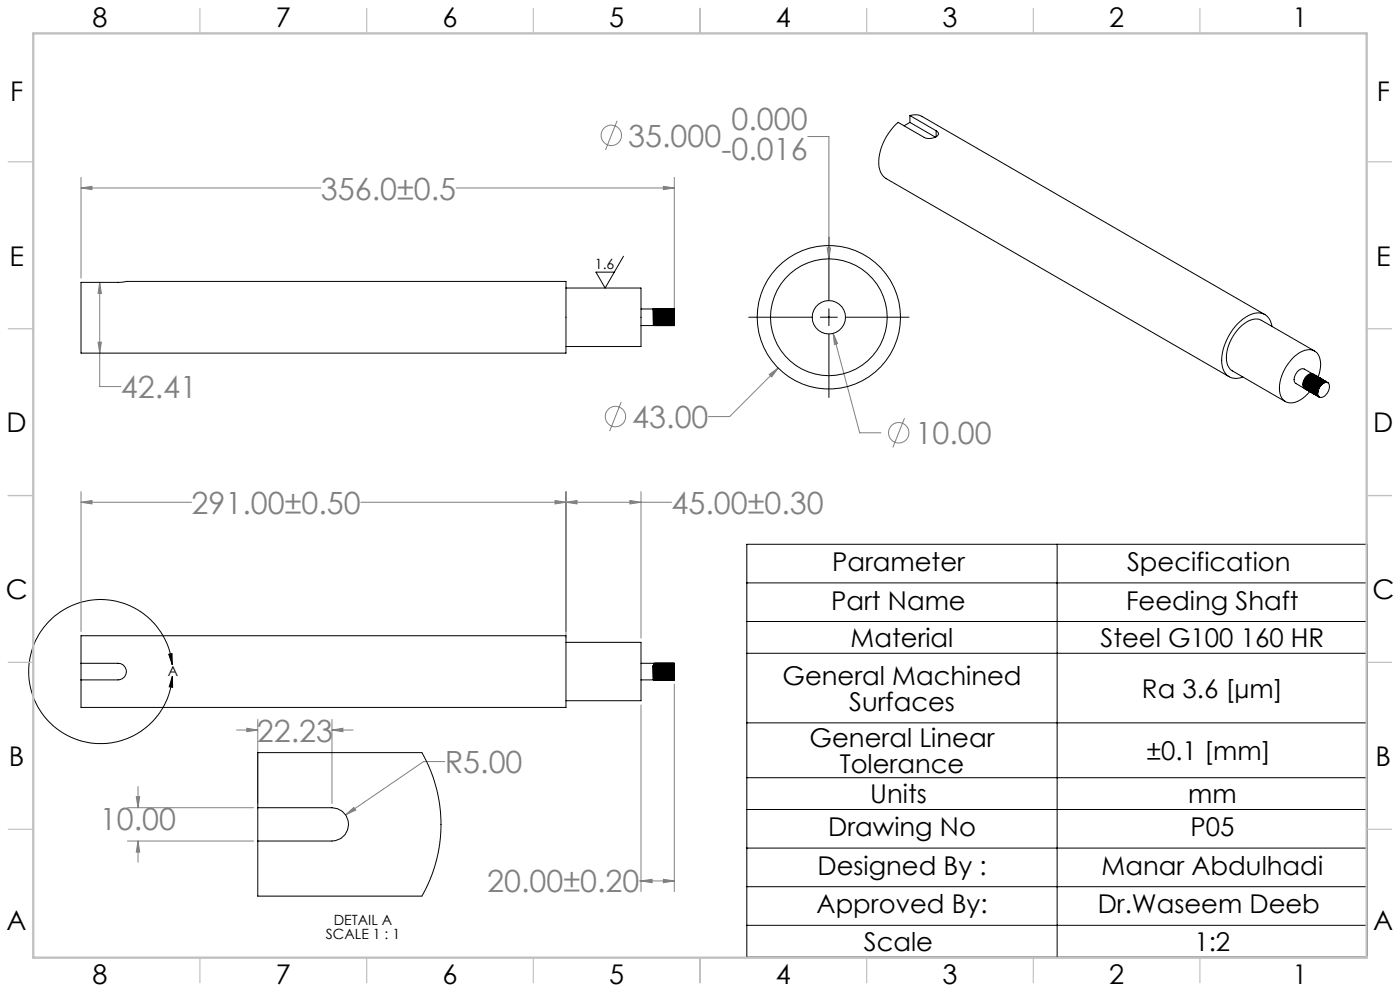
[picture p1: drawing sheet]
<svg xmlns="http://www.w3.org/2000/svg" width="420mm" height="297mm" viewBox="0 0 420 297" stroke-linecap="round" stroke-linejoin="round" font-family="sans-serif">
<g fill="none" stroke="#808080" stroke-width=".3">
<path d="M185.1 36.2l-3.5 8.7M24.3 56.3l3.3-.5v1zM24.3 53.2v30.2M24.3 56.3h71.9M136.8 56.3h65.5M199 55.8l3.3 .5-3.3 .5zM202.3 53.2v40.6M242.3 40.9h6.4v36.7M248.1 74.3h1.1l-.5 3.3zM29.9 84.6l.5 3.3h-1zM29.9 84.6v31.2h6.4M249.9 99.9l1.4 3.1-1 .3z"/>
<path d="M249.9 99.9l8 29.8h6.4M29.4 102.5h1l-.5 3.3zM230.8 112.3l2.7-2-2 2.7zM233.5 110.3l-14.6 14.5h-6.4M186.4 120.5l-3.5 8.7M271.4 125.3l-3.5 8.8M24.3 150.5l3.3-.5v1zM24.3 147.4v41.9M24.3 150.5h33.2M108.2 150.5h93.3M166.5 150l3.3 .5-3.3 .5zM169.8 150.5l3.3-.5v1z"/>
<path d="M169.8 147.4v43.8M189 150l3.3 .5-3.3 .5zM192.3 147.4v43.8M71 218.8h6.3M74 218.3l3.3 .5-3.3 .5zM77.3 215.6v25.2M99.6 218.8l3.3-.5v1zM99.6 215.6v25.2M99.6 218.8h6.3M192.3 211.3v55.9M202.3 205v62.2M40.9 238.8h1l-.5 3.3z"/>
<path d="M41.4 235.7v6.4M133.4 228.2h-6.3l-23.4 16M38.2 242.1h37.9M38.2 252.1h37.9M41.4 252.1l.5 3.3h-1zM41.4 252.1v6.3M103.7 244.2l2.5-2.2 .5 .8zM191.8 264h10.5M192.3 264l3.3-.5v1zM199 263.5l3.3 .5-3.3 .5z"/>
<circle cx="183.4" cy="40.6" r="3.1"/>
<circle cx="184.6" cy="124.9" r="3.1"/>
<circle cx="269.6" cy="129.7" r="3.1"/>
</g>
<g fill="none" stroke="#000" stroke-width=".3">
<path d="M187 76.8l-5.5 9.5-2.7-4.7h5.5M248.7 71v19M224.6 95.1h19M246.1 95.1h5.1M248.7 92.5v5.1M253.8 95.1h18.9M248.7 100.2v18.9M224 163.1h186.2v123.7h-186.2zM224 174.7h186.2M317.1 163.1v123.7M50.6 196.1l1-.2 .1 3.3zM51.7 199.2a21.6 21.6 0 0 0-33-16.3 21.6 21.6 0 0 0 .4 36.8 21.6 21.6 0 0 0 32.6-17.1"/>
<path d="M224 186.3h186.2M224 195.8h186.2M51.7 202.6l.1 3.4-1-.2zM224 216.6h186.2M224 233.1h186.2M224 242.6h186.2M224 254.2h186.2M224 265.7h186.2M224 277.3h186.2"/>
</g>
<g fill="none" stroke="#c0c0c0" stroke-width=".35">
<path d="M60 2.5v7.5M110 2.5v7.5M160 2.5v7.5M210 2.5v7.5M260 2.5v7.5M310 2.5v7.5M360 2.5v7.5M2.5 48.5h7.5M410 48.5h7.5M2.5 98.5h7.5M410 98.5h7.5M2.5 148.5h7.5"/>
<path d="M410 148.5h7.5M2.5 198.5h7.5M410 198.5h7.5M2.5 248.5h7.5M410 248.5h7.5M60 287v7.5M110 287v7.5M160 287v7.5M210 287v7.5M260 287v7.5M310 287v7.5M360 287v7.5"/>
</g>
<path d="M10 10h400v277h-400z" fill="none" stroke="#c0c0c0" stroke-width=".7"/>
<path d="M50.6 196.1l1-.2 .1 3.3zM51.7 202.6l.1 3.4-1-.2z" fill="#000"/>
<path d="M24.3 56.3l3.3-.5v1zM199 55.8l3.3 .5-3.3 .5zM29.4 102.5h1l-.5 3.3zM29.9 84.6l.5 3.3h-1zM230.8 112.3l.7 .7 2-2.7zM248.1 74.3l.6 3.3 .5-3.3zM249.9 99.9l.4 3.4 1-.3zM166.5 150l3.3 .5-3.3 .5zM24.3 150.5l3.3-.5v1zM189 150l3.3 .5-3.3 .5zM169.8 150.5l3.3-.5v1zM199 263.5l3.3 .5-3.3 .5zM192.3 264l3.3-.5v1zM40.9 238.8h1l-.5 3.3zM41.4 252.1l.5 3.3h-1zM99.6 218.8l3.3-.5v1zM74 218.3l3.3 .5-3.3 .5zM103.7 244.2l3-1.4-.5-.8z" fill="#808080"/>
<g fill="none" stroke="#000" stroke-width=".3">
<path d="M273 34.6l.8-.1a4.1 4.1 0 0 1 2.8 .4l102.9 59.4M273 34.6l7.8 4.6M273 36.7l-1.8 1M273 36.7l7.6 4.4M273 34.6v2.1M280.8 39.2l.8 .7a2.47 2.47 0 0 1-3 1.6l-1.3-.3-7.8-4.5a16.3 16.3 0 0 0-5.8 13.3l.2 .8a4.5 4.5 0 0 0 1.9 2.7l102.9 59.4M280.8 39.2v1.8M24.3 84.6h11.7l1.9-.3h131.9v21.5h-145.5zM169.8 86.3h22.5v17.6h-22.5M192.3 97.6h3.7M192.3 92.6h3.6M195.9 92.6l.1 .1"/>
<path d="M195.9 92.6l.1 5M196 92.7v4.9M196 92.7l.1 4.9M196 92.6v.1M196.1 92.6h.1M196.1 92.6l.1 5M196.1 92.6v5M196.1 97.6h.1M196.2 92.6l.1 5M196.2 92.6h.1M196.3 92.6v5M196.3 92.6l.1 4.9"/>
<path d="M196.3 97.6h.1M196.4 92.6v4.9M196.4 97.5l-.1 .1M196.4 92.6h.1M196.4 92.6l.1 5M196.4 97.5l.1 .1M196.5 97.6h.1M196.5 92.6l.1 5M196.5 92.6h.1M196.6 92.6v5M196.6 92.6l.1 4.9M196.6 97.6h.1"/>
<path d="M196.7 92.6v4.9M196.7 97.5l-.1 .1M196.7 92.6h.1M196.7 92.6l.1 5M196.7 97.5l.1 .1M196.7 92.6l.1 .1M196.8 92.7l.1 4.8M196.8 97.6h.1M196.9 97.5l-.1 .1M196.9 92.6l-.1 .1M196.9 92.6l.1 5M196.9 92.6h.1"/>
<path d="M196.9 97.5l.1 .1M196.9 92.7l.1 4.8M196.9 92.6v.1M197 97.6h.1M197 92.7l.1 4.8M197 92.6v.1M197 97.5v.1M197 92.6h.1M197 92.6l.1 5M197.1 97.5v.1M197.1 92.6v.1M197.1 92.7l.1 4.8"/>
<path d="M197.1 97.6h.1M197.2 97.5l-.1 .1M197.2 92.6l-.1 .1M197.2 92.6l.1 5M197.2 92.6h.1M197.2 97.5l.1 .1M197.2 92.7l.1 4.9M197.2 92.6v.1M197.3 92.7l.1 4.9M197.3 97.6h.1M197.3 92.6v.1M197.3 92.6h.1"/>
<path d="M197.3 92.6l.1 5M197.4 92.6v5M197.4 97.6h.1M197.5 92.6l.1 5M197.5 92.6h.1M197.6 92.6v5M197.6 97.6h.1M197.6 92.6l.1 5M197.7 92.6h.1M197.7 92.6l.1 5M197.7 92.6v5M197.7 97.6h.1"/>
<path d="M197.8 92.6l.1 5M197.8 92.6h.1M197.9 92.6l.1 4.9M197.9 97.6h.1M198 97.5l-.1 .1M198 92.6h.1M198 92.6l.1 5M198 92.6v5M198 97.5v.1M198 92.6v.1M198 92.7l.1 4.8M198 97.6h.1"/>
<path d="M198.1 92.7l.1 4.8M198.1 97.5v.1M198.1 92.6v.1M198.1 92.6l.1 5M198.1 92.6h.1M198.2 97.5v.1M198.2 92.6v5M198.2 92.7h.1M198.2 92.7l.1 4.8M198.2 97.6h.1M198.3 97.5l-.1 .1M198.3 92.6h.1"/>
<path d="M198.3 92.6l.1 5M198.3 97.5l.1 .1M198.3 92.6l.1 .1M198.4 92.7v4.8M198.4 97.6h.1M198.4 92.7l.1 4.8M198.4 97.5v.1M198.4 92.6v.1M198.4 92.6l.1 5M198.4 92.6h.1M198.5 97.5v.1M198.5 92.6v5"/>
<path d="M198.5 92.7v4.9M198.5 92.6v.1M198.5 92.7l.2 4.9M198.5 97.6h.1M198.6 92.6l-.1 .1M198.6 92.6h.1M198.6 92.6l.1 5M198.7 97.6h.1M198.8 92.6l.1 5M198.8 92.6h.1M198.8 92.7l.1 4.9M198.8 92.6v.1"/>
<path d="M198.9 92.7l.1 4.9M198.9 97.6h.1M198.9 92.6v.1M198.9 92.6h.1M198.9 92.6l.1 5M199 92.6v5M199 97.6h.1M199.1 92.6l.1 5M199.1 92.6h.1M199.1 92.6l.1 4.9M199.2 97.6h.1M199.2 92.6l.1 4.9"/>
<path d="M199.2 97.5v.1M199.2 92.6h.1M199.2 92.6l.2 5M199.2 92.6l.1 5M199.3 97.5v.1M199.3 92.6v.1M199.3 92.7l.1 4.8M199.3 97.6h.1M199.4 92.7v4.8M199.4 97.5v.1M199.4 92.6v.1M199.4 92.6l.1 5"/>
<path d="M199.4 92.6h.1M199.4 97.5l.1 .1M199.5 92.6l.1 4.9M199.5 97.6h.1M199.6 97.5l-.1 .1M199.6 92.6h.1M199.6 92.6l.1 5M199.6 92.6v5M199.6 97.5v.1M199.6 92.6v.1M199.6 92.7l.1 4.8M199.6 97.6h.1"/>
<path d="M199.7 92.7v4.8M199.7 97.5v.1M199.7 92.6v.1M199.7 92.6l.1 5M199.7 92.6h.1M199.7 97.5l.1 .1M199.8 92.7v4.9M199.8 92.6v.1M199.8 92.7l.2 4.9M199.8 97.6h.1M199.9 92.6h.1M199.9 92.6l.1 5"/>
<path d="M199.9 92.6l.1 4.9M200 97.6h.1M200 97.5v.1M200 92.6l.1 4.9M200 92.6l.1 5M200 92.6h.1M200.1 97.5v.1M200.1 92.6v5M200.1 92.7v4.9M200.1 92.6v.1M200.1 92.7l.2 4.9M200.1 97.6h.1"/>
<path d="M200.2 92.6l-.1 .1M200.2 92.6h.1M200.2 92.6l.1 5M200.3 97.6h.1M200.3 92.6l.1 5M200.3 92.6h.1M200.4 92.6v5M200.4 92.6l.1 4.9M200.4 97.6h.1M200.5 92.6l.1 4.9M200.5 97.5l-.1 .1M200.5 92.6h.1"/>
<path d="M200.5 92.6l.1 5M200.6 97.5v.1M200.6 92.6v.1M200.6 92.7v4.9M200.6 97.6h.1M200.6 92.7l.2 4.9M200.7 92.6l-.1 .1M200.7 92.6l.1 5M200.7 92.6h.1M200.7 92.6l.1 4.9M200.8 97.6h.1M200.8 92.6l.1 .1"/>
<path d="M200.8 97.5v.1M200.8 92.6l.1 4.9M200.8 92.6h.1M200.8 92.6l.1 5M200.9 97.5v.1M200.9 92.7l.1 4.8M200.9 97.6h.1M201 97.5l-.1 .1M201 92.6l-.1 .1M201 92.6l.1 5M201 92.6h.1M201 92.6v.1"/>
<path d="M201 97.5l.1 .1M201 92.7l.1 4.9M201.1 92.7l.1 4.9M201.1 97.6h.1M201.2 92.6v.1M201.2 92.6l-.1 .1M201.2 92.6h.1M201.2 92.6l.1 5M201.2 92.6v5M201.2 92.7l.1 4.8M201.2 97.6h.1M201.3 92.7v4.8"/>
<path d="M201.3 97.5v.1M201.3 92.6v.1M201.3 92.6l.1 5M201.3 92.6h.1M201.3 92.6l.1 .1M201.3 97.5l.1 .1M201.4 92.7v4.9M201.4 92.7l.1 4.9M201.4 97.6h.1M201.5 92.6l.1 5M201.5 92.6l-.1 .1M201.5 92.6h.1"/>
<path d="M201.5 92.6v5M201.5 97.6h.1M201.6 92.6l.1 5M201.6 92.6h.1M201.6 92.6l.2 4.9M201.7 97.6h.1M201.8 92.6l.1 5M201.8 97.5l-.1 .1M201.8 92.6v4.9M201.8 92.6h.1M201.8 97.5l.1 .1M201.9 97.6h.1"/>
<path d="M201.9 92.6l.1 5M201.9 92.6h.1M202 92.6l.1 4.9M202 92.6v5M202 97.6h.1M202.1 97.5l-.1 .1M202.1 92.6l.1 .1M202.1 92.6v4.9M202.1 92.6h.1M202.1 92.6l.1 2.5M202.1 92.6l.1 5M202.1 97.5l.1 .1"/>
<path d="M202.2 92.7v2.4M202.2 95.1h.1M202.2 92.6v.1M202.2 92.6l.1 2.5M202.2 92.6h.1M202.3 92.6v2.5M202.3 95.1l-.1 2.5M381.6 97.8a4.2 4.2 0 0 0-6.3-3.6 15.9 15.9 0 0 0-8.6 15.5 4.2 4.2 0 0 0 6.2 3.3M391.7 116.6h.1M391.8 116.7h.1M392 116.8h.1M392.1 116.9h.1"/>
<path d="M392.4 117h.1M392.5 117.1h.1M392.7 117.2h.1M392.8 117.3h.1M392.9 117.3v.1M393 117.4h.1M393.1 117.5h.1M393.4 117.6h.1M393.5 117.7h.1M393.6 117.7v.1M393.7 112l.2 .1-2.6-1.5a2.91 2.91 0 0 0-3.1 3.2l.4 1.1 2.8 1.5a2.96 2.96 0 0 1 1.6-4.4l.8 .1M393.8 117.9h.1"/>
<path d="M393.9 112.2a2.63 2.63 0 0 0-2.9 2.4l.1 1.5 .3 .4M394 112.2h.1M394 112.3a2.51 2.51 0 0 0-2.8 2.4v1.4l.4 .5M394.1 118h.1M394.1 112.3a2.51 2.51 0 0 0-2.8 2.5v1.4l.4 .4M394.1 112.3h.1M394.2 118.1h.1M394.2 112.4l-.2-.1a3.2 3.2 0 0 0-2.6 3.9l.4 .5M394.2 112.3l.1 .1M394.3 118.1h.1M394.3 112.4a2.62 2.62 0 0 0-2.8 2.5v1.4l.4 .5M394.3 112.4h.1"/>
<path d="M394.4 105.2l-15.9-9.2a4.6 4.6 0 0 0-5.2 .9 13 13 0 0 0-5.2 11.9 3.7 3.7 0 0 0 1.6 2.4l15.9 9.2M394.5 112.5h.1M394.5 112.5a2.63 2.63 0 0 0-2.9 2.4l.1 1.5 .3 .4M394.5 118.2h.1M394.6 112.5h.1M394.6 112.6a2.58 2.58 0 0 0-2.9 2.4l.1 1.4 .3 .5M394.6 118.3h.1M394.7 112.6h.1M394.7 112.6a2.51 2.51 0 0 0-2.9 2.5l.1 1.4 .4 .4M394.7 118.4h.1M394.8 112.7l-.2-.1a3.2 3.2 0 0 0-2.6 4l.4 .4M394.8 112.7h.1"/>
<path d="M394.8 118.5h.1M394.9 112.8l-.2-.2a3.2 3.2 0 0 0-2.6 4l.4 .5M394.9 112.7h.1M395 112.8a2.62 2.62 0 0 0-2.9 2.4l.1 1.5 .4 .5M395 112.8h.1M395.1 112.9h.1M395.1 112.9a2.63 2.63 0 0 0-2.8 2.4v1.5l.4 .4M395.1 118.6h.1M395.2 117.8l.1 .7 .5 .5M395.2 117.8l.1 .1M395.3 112.9h.1M395.3 113a2.58 2.58 0 0 0-2.9 2.4v1.4l.4 .5"/>
<path d="M395.3 118.7h.1M395.4 118.8h.1M395.4 113.1a7.5 7.5 0 0 0-.3-7.3 4 4 0 0 0-5.1-.2 13.1 13.1 0 0 0-6 12.4 3.4 3.4 0 0 0 5.3 2.3l1.4-.9 2.2-2M395.5 113.1l-.2-.1a3.2 3.2 0 0 0-2.7 4l.4 .4M395.5 118.8h.1M395.5 113.1l-.1-.1a2.51 2.51 0 0 0-2.9 2.5v1.4l.4 .5M395.6 113.2l-.2-.2a3.2 3.2 0 0 0-2.7 4l.5 .5M395.6 113.1h.1M395.6 118.9h.1M395.7 113.2h.1M395.7 113.2a2.63 2.63 0 0 0-2.9 2.5l.1 1.4 .3 .4M395.8 113.2h.1"/>
<path d="M395.8 113.3a2.58 2.58 0 0 0-2.8 2.4v1.5l.4 .4M395.9 113.3h.1M395.9 113.3a2.58 2.58 0 0 0-2.8 2.5v1.4l.4 .5M396.1 113.4l-.3-.1a3.2 3.2 0 0 0-2.6 4l.4 .5M396.1 113.5l-.2-.2a3.2 3.2 0 0 0-2.6 4.1l.4 .4M396.1 113.4h.1M396.2 113.6l-.2-.2a3.2 3.2 0 0 0-2.5 4l.3 .5M396.3 113.5h.1M396.3 115.5l.4-.4a1.22 1.22 0 0 1 1.6-.4 1.22 1.22 0 0 1 .5 1.6 3.1 3.1 0 0 1-2.8 2.8 2.17 2.17 0 0 1 0-3.2zM396.4 113.6a2.63 2.63 0 0 0-2.9 2.5l.1 1.4 .3 .4M396.5 113.6h.1M396.5 113.7a2.58 2.58 0 0 0-2.9 2.4l.1 1.4 .4 .5"/>
<path d="M396.6 113.7a2.58 2.58 0 0 0-2.9 2.5l.1 1.4 .4 .5M396.6 113.7h.1M396.7 113.8a2.89 2.89 0 0 0-2.8 3.9l.4 .4M396.8 113.9l-.2-.2a3.2 3.2 0 0 0-2.6 4.1l.4 .4M396.8 113.8h.1M396.9 113.9a2.56 2.56 0 0 0-2.8 2.5v1.4l.4 .4M397.1 113.9v.1a2.58 2.58 0 0 0-2.9 2.4v1.5l.4 .4M397.1 114.8a3.9 3.9 0 0 0-1.9 3M397.2 114h.1M397.2 114a2.58 2.58 0 0 0-2.9 2.5v1.4l.4 .5M397.3 114.1a2.62 2.62 0 0 0-2.9 2.5v1.4l.4 .5M397.3 114.1h.1"/>
<path d="M397.4 114.2a2.62 2.62 0 0 0-2.9 2.4v1.5l.6 .5a2.96 2.96 0 0 1 1.6-4.4l.8 .1M397.4 114.2h.1M397.5 114.2h.1M397.6 114.3a1.63 1.63 0 0 0-2.1 .9 2.6 2.6 0 0 0-.3 3.4M397.7 114.3v.1a2.58 2.58 0 0 0-2.8 2.4v1.4l.4 .5M397.8 114.4a2.58 2.58 0 0 0-2.8 2.5v1.4l.4 .5M397.8 114.4h.1M397.9 114.5a2.62 2.62 0 0 0-2.8 2.4v1.5l.4 .4M397.9 114.5h.1M398 114.6a2.62 2.62 0 0 0-2.8 2.4v1.5l.4 .4M398 114.5h.1M398.2 114.6h.1"/>
<path d="M398.2 114.6a2.56 2.56 0 0 0-2.9 2.5l-.1 .7M398.3 114.7a2.62 2.62 0 0 0-2.9 2.5l-.1 .7M24.3 198.8v-8.3h145.5v21.5h-145.5v-8.2M24.3 198.8h11.1a2.49 2.49 0 0 1 2.5 2.5 2.49 2.49 0 0 1-2.5 2.5h-11.1M24.3 198.8v5M169.8 192.5h22.5v17.5h-22.5M192.3 198.8h3.9M195.9 199.6l.1 4.2h-3.7M195.9 199.6h.1M196 199.6v4.1M196 199.6h.1M196 199.6l.1 4"/>
<path d="M196 198.8l.1 5M196 199.6l.1 4.2M196.2 198.8h.1M196.2 198.8h.2M196.2 198.8l.1 5zM196.4 198.8h.1M196.4 198.8l.1 5M196.5 198.8h.1M196.5 198.8h.2M196.7 198.8v.1M196.7 198.8h.1M196.7 198.8l.1 5z"/>
<path d="M196.7 198.9l.1 4.8M196.8 198.8l.1 5zM196.8 198.9l.1 4.7M196.9 198.9l.1 4.8M196.9 198.9l.2 4.7M197 198.8l.1 .1M197 198.8l-.1 .1M197 198.8h.1M197 198.8l.1 5zM197.1 198.9v4.8M197.1 198.9l.1 4.7M197.2 198.9l.1 4.8"/>
<path d="M197.2 198.9l.2 4.7M197.3 198.8h.1M197.3 198.8l-.1 .1M197.3 198.8l.1 5M197.4 198.9l.2 4.9zM197.4 198.8h.1M197.5 198.8h.1M197.6 198.8h.2M197.6 198.8h.1M197.8 198.8h.1M197.9 198.8l.1 .1M197.9 198.8h.1"/>
<path d="M197.9 198.8l.1 5zM198 198.9l.1 4.8M198 198.9l.2 4.7M198.2 198.9v4.8M198.2 198.9l.1 4.7M198.3 198.8v.1M198.3 198.8l-.1 .1M198.3 198.8h.1M198.3 198.8l.1 5v-.2M198.3 198.8l.1 5M198.3 198.9l.1 4.8M198.4 198.9l.1 4.7"/>
<path d="M198.5 198.9v4.8M198.5 198.9l.1 4.7M198.6 198.8h.1M198.6 198.8l-.1 .1M198.6 198.8l.1 5M198.7 198.8h.1M198.8 198.8h.1M198.9 198.8h.1M199 198.8h.1M199.1 198.8h.1M199.2 198.8l.1 .1M199.2 198.8h.1"/>
<path d="M199.3 198.9l.1 4.8M199.3 198.9l.1 4.7M199.4 198.8l.1 5M199.4 198.9v4.9M199.5 198.8l.1 .1M199.5 198.8v.1M199.5 198.8h.1M199.6 198.9l.1 4.8M199.6 198.9l.1 4.7M199.7 198.9l.1 4.8M199.8 198.9l.1 4.9M199.8 198.8h.2"/>
<path d="M199.8 198.8v.1M199.8 198.8h.1M200 198.8l.1 5zM200 198.8h.1M200 198.8l.1 .1M200.1 198.9v4.8M200.1 198.9l.1 4.9M200.2 198.8h.1M200.2 198.8l-.1 .1M200.3 198.8h.1M200.3 198.8h.2M200.5 198.8l.1 .1"/>
<path d="M200.5 198.8h.1M200.5 198.8l.1 5zM200.6 198.9v4.8M200.6 198.9l.1 4.7M200.6 198.8v.1M200.6 198.8l.1 5M200.6 198.8h.1M200.7 198.8h.1M200.7 198.8v5M200.8 198.8l.1 .1M200.8 198.8h.1M200.9 198.9v4.8"/>
<path d="M200.9 198.8l.1 5zM200.9 198.9l.1 4.7M201 198.9l.1 4.8M201 198.9l.2 4.7M201.1 198.8l.1 .1M201.1 198.8l-.1 .1M201.1 198.8h.1M201.1 198.8l.1 5M201.2 198.8l.2 5zM201.3 198.9l.1 4.8M201.4 198.9l.1 4.7M201.4 198.8h.2"/>
<path d="M201.4 198.8v.1M201.4 198.8h.1M201.4 198.8l.1 5M201.6 198.9l.1 4.9zM201.6 198.8h.1M201.6 198.8h.2M201.8 198.8h.1M201.8 198.8l.1 5M201.9 198.9l.1 4.9zM201.9 198.8h.1M201.9 198.8h.2M202.1 198.8v.1"/>
<path d="M202.1 198.8h.1M202.1 198.9l.1 4.8M202.2 198.9v4.8M202.2 198.8l.1 5zM196.1 203.8h.1M196.3 203.6l-.2-4.7 .1 4.8M196.3 203.8h.1M196.4 203.6l-.1-4.7v4.8M196.4 203.8h.1M196.5 203.7v-4.9l.1 5M196.6 203.8h.1M196.7 203.6l-.1-4.7v4.8"/>
<path d="M197.2 203.6v.2l-.1-5 .1 5M197.4 203.8h.1M197.5 203.6l-.1-4.7v4.8M197.5 203.8h.1M197.6 203.7v-4.8l.1 4.9-.1-5 .1 5M197.7 203.8h.1M197.8 203.7v-4.9v5M197.8 203.8h.1M198 203.6l-.1-4.7v4.8M198.2 203.6v.2l-.1-5 .1 5M198.5 203.6v.2l-.1-5 .1 5M198.6 203.8h.1"/>
<path d="M198.7 203.7l.1-4.9v5M198.8 203.8h.1M198.9 203.7l-.1-4.8 .2 4.9-.1-5 .1 5M199 203.8h.1M199 203.7l.1-4.9v5M199.1 203.8h.1M199.3 203.6l-.2-4.7 .1 4.8M199.3 203.6v.2l-.1-5 .1 5M199.4 203.8h.1M199.6 203.6l-.1-4.7v4.8M199.6 203.6v.2l-.1-5 .1 5M199.8 203.6v.2l-.1-5 .1 5"/>
<path d="M199.9 203.8h.1M200.1 203.6l-.1-4.7v4.8M200.2 203.8h.1M200.3 203.7v-4.9l.1 5M200.4 203.8h.1M200.6 203.6l-.2-4.7v4.8M200.7 203.8h.1M200.9 203.6l-.2-4.7 .1 4.8M200.9 203.6v.2l-.1-5 .1 5M201.2 203.8h.1M201.3 203.6l-.1-4.7 .1 4.8M201.5 203.8h.1"/>
<path d="M201.6 203.6l-.1-4.7 .1 4.8M201.6 203.8h.1M201.8 203.6l-.1-4.7v4.8M201.8 203.8h.1M202 203.6l-.1-4.7v4.8M202 203.8h.1M202.1 203.6l-.1-4.7v4.8M202.2 203.7l-.1-4.9v4.4l.2 .6M202.2 203.5l.1 .1M77.3 242.1v-16.5h49.3l2 3.8 1.8 5.1 1.3 5.5 .6 5.7-.2 5.5-1.1 6.3-2 6.1-2.4 5h-49.3v-16.5M77.3 242.1h22.3a5 5 0 0 1 5 5 5 5 0 0 1-5 5h-22.3M77.3 242.1v10"/>
<circle cx="248.6" cy="95.1" r="17.5"/>
<circle cx="248.7" cy="95.1" r="5"/>
<circle cx="248.7" cy="95.1" r="21.5"/>
</g>
<g font-size="9.2" fill="#808080">
<text x="219.5" y="38.9">0.000</text>
<text x="188.5" y="44">35.000</text>
<text x="216.4" y="48.1">-0.016</text>
<text x="96.3" y="59.8">356.0±0.5</text>
<text x="36.3" y="119.3">42.41</text>
<text x="189.7" y="128.3">43.00</text>
<text x="274.7" y="133.2">10.00</text>
<text x="57.5" y="154">291.00±0.50</text>
<text x="201.5" y="154">45.00±0.30</text>
<text x="77.1" y="222.2">22.23</text>
<text x="133.4" y="231.7">R5.00</text>
<text x="30" y="248.8">10.00</text>
<text x="146.2" y="267.5">20.00±0.20</text>
</g>
<g font-size="8.1">
<text x="27.8" y="8">8</text>
<text x="82.8" y="8">7</text>
<text x="132.8" y="8">6</text>
<text x="182.8" y="8">5</text>
<text x="232.8" y="8">4</text>
<text x="282.8" y="8">3</text>
<text x="332.8" y="8">2</text>
<text x="387.8" y="8">1</text>
<text x="3" y="30.4">F</text>
<text x="413" y="30.4">F</text>
<text x="2.8" y="79.6">E</text>
<text x="412.8" y="79.6">E</text>
<text x="2" y="129.6">D</text>
<text x="412" y="129.6">D</text>
<text x="1.7" y="179.6">C</text>
<text x="411.7" y="179.6">C</text>
<text x="2.7" y="229.6">B</text>
<text x="412.7" y="229.6">B</text>
<text x="2" y="278.9">A</text>
<text x="412" y="278.9">A</text>
<text x="27.8" y="295">8</text>
<text x="82.8" y="295">7</text>
<text x="132.8" y="295">6</text>
<text x="182.8" y="295">5</text>
<text x="232.8" y="295">4</text>
<text x="282.8" y="295">3</text>
<text x="332.8" y="295">2</text>
<text x="387.8" y="295">1</text>
</g>
<g font-size="7.8">
<text x="249.6" y="171.1">Parameter</text>
<text x="338.1" y="171.1">Specification</text>
<text x="249.4" y="182.7">Part Name</text>
<text x="337.8" y="182.7">Feeding Shaft</text>
<text x="255.2" y="193.9">Material</text>
<text x="330.1" y="193.9">Steel G100 160 HR</text>
<text x="234.7" y="205.2">General Machined</text>
<text x="342.6" y="209.1">Ra 3.6 [µm]</text>
<text x="254.7" y="213">Surfaces</text>
<text x="242.9" y="223.9">General Linear</text>
<text x="344.1" y="227.7">±0.1 [mm]</text>
<text x="251.9" y="231.6">Tolerance</text>
<text x="261.1" y="240.7">Units</text>
<text x="356.4" y="240.7">mm</text>
<text x="248.5" y="250.6">Drawing No</text>
<text x="357.1" y="250.6">P05</text>
<text x="245.2" y="262.1">Designed By :</text>
<text x="330.5" y="262.1">Manar Abdulhadi</text>
<text x="245" y="273.7">Approved By:</text>
<text x="329.3" y="273.7">Dr.Waseem Deeb</text>
<text x="259.1" y="285">Scale</text>
<text x="358.3" y="285">1:2</text>
</g>
<g font-size="4.2">
<text x="178.5" y="80.6">1.6</text>
<text x="50.4" y="202.5">A</text>
<text x="97.8" y="281.4">SCALE 1 : 1</text>
<text x="100.1" y="277.2">DETAIL A</text>
</g>
</svg>
